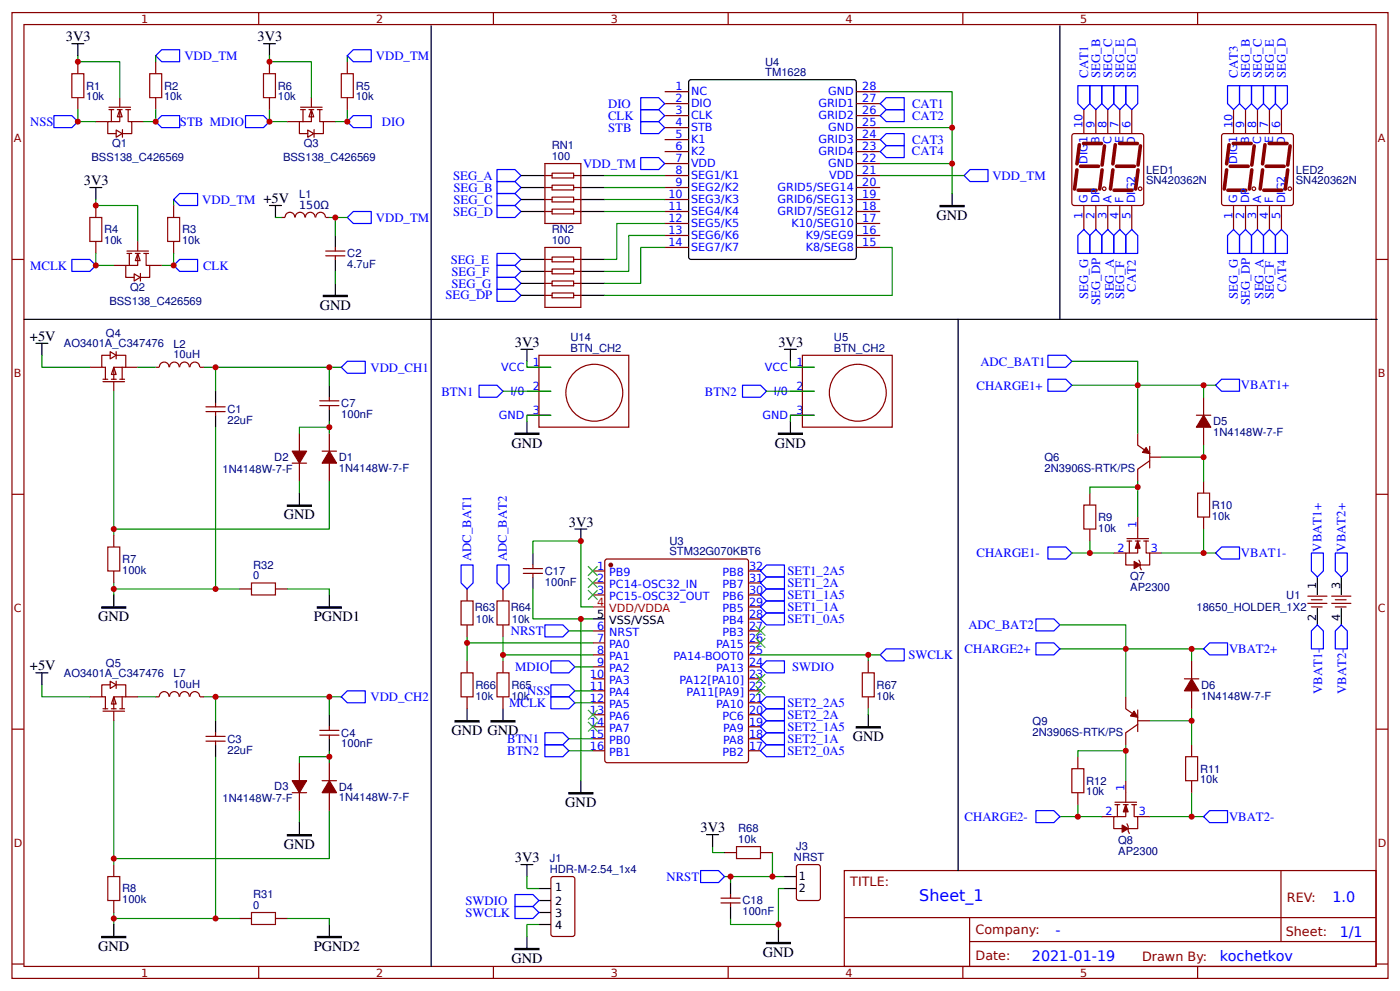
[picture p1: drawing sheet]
<svg xmlns="http://www.w3.org/2000/svg" width="309mm" height="219mm" viewBox="0 0 309 219" stroke-linecap="round" stroke-linejoin="round" font-family="sans-serif">
<g fill="none" stroke="#800" stroke-width=".26">
<path d="M2.6 2.8h304.1v213.2h-304.1zM5.3 5.4h298.7v208h-298.7zM57.1 2.8v2.6M109 2.8v2.6M160.9 2.8v2.6M212.7 2.8v2.6M264.6 2.8v2.6M120.4 36.1h7.9v13.2h-7.9zM120.4 38.8h1.6M122 38.2h4.7v1.1h-4.7zM126.7 38.8h1.6M146.8 20.2h5.3"/>
<path d="M146.8 22.9h5.3M146.8 25.5h5.3M146.8 28.2h5.3M146.8 30.8h5.3M146.8 33.5h5.3M146.8 36.1h5.3M146.8 38.8h5.3M189.2 20.2h5.3M189.2 22.9h5.3M189.2 25.5h5.3M189.2 28.2h5.3M189.2 30.8h5.3"/>
<path d="M189.2 33.5h5.3M189.2 36.1h5.3M189.2 38.8h5.3M236.9 29.8l.4-.3 15.1 .1 .3 .4-.1 15.1-.5 .3-15-.1-.3-.5zM239.4 24.2v5.3M242.1 24.2v5.3M244.7 24.2v5.3M247.4 24.2v5.3M250 24.2v5.3M269.9 29.8l.5-.3 15.1 .1 .3 .4-.1 15.1-.5 .3-15.1-.1-.2-.5zM272.5 24.2v5.3M275.2 24.2v5.3"/>
<path d="M277.8 24.2v5.3M280.5 24.2v5.3M283.1 24.2v5.3M2.6 57.3h2.7M62.2 48h.8M63 48a1.06 1.06 0 0 1 1.1-1.1 1.06 1.06 0 0 1 1 1.1M65.2 48a1.06 1.06 0 0 1 1.1-1.1 1.06 1.06 0 0 1 1.1 1.1M67.5 48a1.06 1.06 0 0 1 1-1.1 1.06 1.06 0 0 1 1.1 1.1M69.8 48a1.06 1.06 0 0 1 1-1.1 1.06 1.06 0 0 1 1.1 1.1M72 48h.8M72 56.5h4.2M72 55.4h4.2"/>
<path d="M74.1 54.6v.8M74.1 56.5v.8M120.4 57.3h1.6M120.4 41.4h1.6M120.4 44.1h1.6M120.4 46.7h1.6M120.4 54.6h7.9v13.3h-7.9zM120.4 59.9h1.6M122 46.2h4.7v1h-4.7zM122 43.5h4.7v1.1h-4.7zM122 40.9h4.7v1h-4.7zM122 59.4h4.7v1.1h-4.7z"/>
<path d="M122 56.8h4.7v1h-4.7zM126.7 57.3h1.6M126.7 41.4h1.6M126.7 44.1h1.6M126.7 46.7h1.6M126.7 59.9h1.6M146.8 41.4h5.3M146.8 44.1h5.3M146.8 46.7h5.3M146.8 49.3h5.3M146.8 52h5.3M146.8 54.6h5.3"/>
<path d="M189.2 41.4h5.3M189.2 44.1h5.3M189.2 46.7h5.3M189.2 49.3h5.3M189.2 52h5.3M189.2 54.6h5.3M239.4 45.4v5.3M242.1 45.4v5.3M244.7 45.4v5.3M247.4 45.4v5.3M250 45.4v5.3M272.5 45.4v5.3"/>
<path d="M275.2 45.4v5.3M277.8 45.4v5.3M280.5 45.4v5.3M283.1 45.4v5.3M304 57.3h2.7M120.4 65.2h1.6M120.4 62.6h1.6M122 64.7h4.7v1h-4.7zM122 62h4.7v1.1h-4.7zM126.7 65.2h1.6M126.7 62.6h1.6M2.6 109.1h2.7"/>
<path d="M304 109.1h2.7M2.6 161h2.7M304 161h2.7M186.5 192.2h117.5v21.2h-117.5zM283 192.2v15.7M2.6 212.9h2.7M57.1 213.4v2.6M109 213.4v2.6M160.9 213.4v2.6M186.6 202.6h117.3M212.7 213.4v2.6M214.2 207.9h89.7"/>
<path d="M214.2 202.6v10.6M264.6 213.4v2.6M304 212.9h2.7"/>
<circle cx="243.9" cy="41.7" r=".4"/>
<circle cx="251.9" cy="41.7" r=".4"/>
<circle cx="277" cy="41.7" r=".4"/>
<circle cx="285" cy="41.7" r=".4"/>
</g>
<g fill="none" stroke="#000" stroke-width=".26">
<path d="M95.2 5.7v64.8M152.4 17.7l36.2-.1 .5 .3 .1 38.9-.3 .4-36.2 .1-.5-.3-.1-38.9zM234.2 5.7v64.8M115.1 38.8h5.3M128.3 38.8h5.3M74.1 52v2.6M74.1 57.3v2.6M115.1 46.7h5.3M115.1 44.1h5.3M115.1 41.4h5.3M115.1 59.9h5.3M115.1 57.3h5.3"/>
<path d="M128.3 46.7h5.3M128.3 44.1h5.3M128.3 41.4h5.3M128.3 59.9h5.3M128.3 57.3h5.3M210.3 42.7v2.7M5.3 70.5h299M74.1 62.6v2.6M115.1 65.2h5.3M115.1 62.6h5.3M128.3 65.2h5.3M128.3 62.6h5.3"/>
</g>
<g fill="none" stroke="#800" stroke-width=".79">
<path d="M237.9 37.5l-.5 4.2M238.5 31.9l-.6 4.3M238.7 36.7h4M239.4 31.7h4M243.5 37.5l-.5 4.2M244 32.2l-.5 4.2M245.9 37.5l-.6 4.2M246.4 31.9l-.5 4.3M246.7 36.7h3.9M247.3 31.7h4M251.4 37.5l-.5 4.2M251.9 32.2l-.5 4.2"/>
<path d="M271 37.5l-.5 4.2M271.5 31.9l-.5 4.3M271.8 36.7h4M272.5 31.7h3.9M276.6 37.5l-.6 4.2M277.1 32.2l-.5 4.2M278.9 37.5l-.5 4.2M279.5 31.9l-.6 4.3M279.7 36.7h4M280.4 31.7h4M284.5 37.5l-.5 4.2M285 32.2l-.5 4.2"/>
<path d="M238.2 42h4M246.1 42h4M271.3 42h3.9M279.2 42h4"/>
</g>
<g fill="none" stroke="#00f" stroke-width=".26">
<path d="M238.1 18.9h2.7v4l-1.4 1.3-1.3-1.3zM240.8 18.9h2.6v4l-1.3 1.3-1.3-1.3zM243.4 18.9h2.7v4l-1.4 1.3-1.3-1.3zM246.1 18.9h2.6v4l-1.3 1.3-1.3-1.3zM248.7 18.9h2.7v4l-1.4 1.3-1.3-1.3zM271.2 18.9h2.6v4l-1.3 1.3-1.3-1.3zM273.8 18.9h2.7v4l-1.3 1.3-1.4-1.3zM276.5 18.9h2.6v4l-1.3 1.3-1.3-1.3zM279.1 18.9h2.7v4l-1.3 1.3-1.4-1.3zM281.8 18.9h2.6v4l-1.3 1.3-1.3-1.3zM34.4 26.9l1.3-1.4h4v2.7h-4zM109.8 37.4h4l1.3 1.4-1.3 1.3h-4z"/>
<path d="M141.6 34.8h3.9l1.3 1.3-1.3 1.3h-3.9zM141.6 21.6h3.9l1.3 1.3-1.3 1.3h-3.9zM141.6 24.2h3.9l1.3 1.3-1.3 1.4h-3.9zM141.6 26.9h3.9l1.3 1.3-1.3 1.3h-3.9zM194.5 22.9l1.3-1.3h4v2.6h-4zM194.5 25.5l1.3-1.3h4v2.7h-4zM194.5 30.8l1.3-1.3h4v2.6h-4zM194.5 33.5l1.3-1.4h4v2.7h-4zM213 38.8l1.3-1.4h4v2.7h-4zM76.7 48l1.4-1.3h3.9v2.6h-3.9zM109.8 42.7h4l1.3 1.4-1.3 1.3h-4zM109.8 56h4l1.3 1.3-1.3 1.3h-4z"/>
<path d="M109.8 45.4h4l1.3 1.3-1.3 1.3h-4zM109.8 58.6h4l1.3 1.3-1.3 1.4h-4zM109.8 40.1h4l1.3 1.3-1.3 1.3h-4zM239.4 50.7l1.4 1.3v4h-2.7v-4zM242.1 50.7l1.3 1.3v4h-2.6v-4zM244.7 50.7l1.4 1.3v4h-2.7v-4zM247.4 50.7l1.3 1.3v4h-2.6v-4zM250 50.7l1.4 1.3v4h-2.7v-4zM272.5 50.7l1.3 1.3v4h-2.6v-4zM275.2 50.7l1.3 1.3v4h-2.7v-4zM276.5 52l1.3-1.3 1.3 1.3v4h-2.6zM280.5 50.7l1.3 1.3v4h-2.7v-4z"/>
<path d="M283.1 50.7l1.3 1.3v4h-2.6v-4zM109.8 63.9h4l1.3 1.3-1.3 1.3h-4zM109.8 61.3h4l1.3 1.3-1.3 1.3h-4z"/>
</g>
<path d="M207.7 45.4h5.3v.2h-5.3zM71.4 65.2h5.3v.3h-5.3z" fill="#000" stroke="#000" stroke-width=".26"/>
<g fill="none" stroke="#080" stroke-width=".26">
<path d="M133.6 38.8h13.2M194.5 36.1h15.8v6.6M194.5 20.2h15.8v15.9M194.5 38.8h18.5M72.8 48h3.9M74.1 59.9v2.7M133.6 41.4h13.2M133.6 44.1h13.2M133.6 46.7h13.2M146.8 49.3h-10.5v8h-2.7M146.8 52h-7.9v7.9h-5.3M146.8 54.6h-5.2v8h-8"/>
<path d="M194.5 54.6h2.6v10.6h-63.5"/>
</g>
<path d="M26.5 24.2l.5 1.6h-1.1z" fill="#fefefe" stroke="#800" stroke-width=".26"/>
<g fill="none" stroke="#800" stroke-width=".26">
<path d="M17.2 13.6v2.7M34.4 13.6v2.7M17.2 21.6v2.6M21.2 26.9h2.6M24.1 23.7h4.7M24.1 24.2h1M24.6 24.2v2.7M25.7 28.7l1.3 .8-1.3 .8zM25.9 24.2h1.1M26.5 24.2v2.7h-2.7v2.6h1.9M26.5 21.6v2.1M27.1 28.6v1.7"/>
<path d="M27.8 24.2h1M28.3 24.2v2.7h.8v2.6h-2.1M29.1 26.9h2.6M34.4 21.6v2.6M21.2 45.4v2.6M21.2 53.3v2.7M38.4 45.4v2.6M38.4 53.3v2.7"/>
</g>
<path d="M15.9 16.3h2.6v5.3h-2.6zM33.1 16.3h2.6v5.3h-2.6zM19.8 48h2.7v5.3h-2.7zM37 48h2.7v5.3h-2.7z" fill="none" stroke="#a00000" stroke-width=".26"/>
<path d="M15.9 9.7h2.6M17.2 9.7v2.6M19.8 41.4h2.7M21.2 41.4v2.7M59.5 45.4h2.7M60.9 45.4v2.6" fill="none" stroke="#000" stroke-width=".26"/>
<path d="M17.2 12.3v1.3h9.3v8M34.4 12.3v1.3M17.2 24.2v2.7h4M34.4 24.2v2.7h-2.7M21.2 44.1v1.3h9.2v7.9M21.2 56v2.6h3.9M38.4 56v2.6h-2.7M38.4 44.1v1.3M60.9 48h1.3" fill="none" stroke="#080" stroke-width=".26"/>
<path d="M34.4 12.3l1.3-1.3h4v2.6h-4zM38.4 44.1l1.3-1.4h4v2.7h-4z" fill="none" stroke="#00f" stroke-width=".26"/>
<path d="M30.4 56l.6 1.5h-1.1z" fill="#fefefe" stroke="#800" stroke-width=".26"/>
<g fill="none" stroke="#800" stroke-width=".26">
<path d="M59.5 13.6v2.7M76.7 13.6v2.7M59.5 21.6v2.6M76.7 21.6v2.6M25.1 58.6h2.7M28 55.4h4.8M28 56h1.1M28.6 56v2.6M29.9 56h1.1M30.4 56v2.6h-2.6v2.7h1.8M30.4 53.3v2.1M31.7 56h1.1"/>
<path d="M32.3 56v2.6h.8v2.7h-2.1M33.1 58.6h2.6M29.6 60.5l1.4 .8-1.4 .7zM31 60.4v1.7"/>
</g>
<path d="M76.7 12.3l1.4-1.3h3.9v2.6h-3.9zM11.9 25.5h4l1.3 1.4-1.3 1.3h-4zM54.2 25.5h4l1.3 1.4-1.3 1.3h-4zM15.9 57.3h3.9l1.4 1.3-1.4 1.3h-3.9zM38.4 58.6l1.3-1.3h4v2.6h-4z" fill="none" stroke="#00f" stroke-width=".26"/>
<path d="M58.2 9.7h2.7M59.5 9.7v2.6" fill="none" stroke="#000" stroke-width=".26"/>
<path d="M59.5 12.3v1.3h9.3v8M76.7 12.3v1.3M59.5 24.2v2.7h4M76.7 24.2v2.7h-2.6" fill="none" stroke="#080" stroke-width=".26"/>
<path d="M58.2 16.3h2.7v5.3h-2.7zM75.4 16.3h2.7v5.3h-2.7z" fill="none" stroke="#a00000" stroke-width=".26"/>
<path d="M68.8 24.2l.5 1.6h-1z" fill="#fefefe" stroke="#800" stroke-width=".26"/>
<path d="M63.5 26.9h2.6M66.4 23.7h4.8M66.4 24.2h1.1M66.9 24.2v2.7M68 28.7l1.3 .8-1.3 .8zM68.3 24.2h1M68.8 24.2v2.7h-2.7v2.6h1.9M68.8 21.6v2.1M69.4 28.6v1.7M70.1 24.2h1.1M70.6 24.2v2.7h.8v2.6h-2.1M71.4 26.9h2.7" fill="none" stroke="#800" stroke-width=".26"/>
<path d="M76.7 26.9l1.4-1.4h3.9v2.7h-3.9z" fill="none" stroke="#00f" stroke-width=".26"/>
<path d="M74.1 48v4" fill="none" stroke="#080" stroke-width=".26"/>
<path d="M25.1 81.1l.6 1.6h-1.1z" fill="#fefefe" stroke="#800" stroke-width=".26"/>
<g fill="none" stroke="#800" stroke-width=".26">
<path d="M24.3 77.7l1.4 .7-1.4 .8zM24.3 78.4h-1.8v2.7h.8v2.6M25.7 78.4h2.1v2.7M25.7 77.7v1.5M19.8 81.1h2.7M22.8 84.3h4.7M22.8 83.7h1M24.6 83.7h1.1M25.1 84.3v2.1M26.5 83.7h1M27 81.1v2.6M27.8 81.1h-2.7v2.6"/>
<path d="M27.8 81.1h2.6M66.1 95.6v4M70.6 88.5h4.3M70.6 89.6h4.3M71.2 99.6h3.1M72.8 87.7v.8M72.8 89.6v.8M72.8 95.6v4M25.1 118.1v2.7M64.6 102.3h3.1M66.1 102.3v3.9M72.8 102.3v3.9"/>
<path d="M25.1 126.1v2.6M64.6 175h3.1M66.1 168.4v4M66.1 175v4M70.6 161.3h4.3M70.6 162.3h4.3M71.2 172.4h3.1M72.8 160.5v.8M72.8 162.3v.8M72.8 168.4v4M72.8 175v4M25.1 190.9v2.6"/>
<path d="M25.1 198.8v2.7"/>
</g>
<path d="M7.9 75.8h2.7M9.3 75.8v2.6M72.8 85.1v2.6M72.8 90.4v2.6M66.1 108.9v2.6M25.1 131.4v2.6M7.9 148.6h2.7M9.3 148.6v2.6M72.8 157.8v2.7M72.8 163.1v2.7M66.1 181.6v2.7M25.1 204.1v2.7" fill="none" stroke="#000" stroke-width=".26"/>
<g fill="none" stroke="#080" stroke-width=".26">
<path d="M9.3 78.4v2.7h10.5M25.1 86.4v31.7M30.4 81.1h4M45 81.1h2.6v5.3M47.6 94.3v35.7h-22.5M47.6 81.1h25.2v4M66.1 95.6v-1.3h6.7v1.3M72.8 93v1.3M72.8 81.1h2.6M66.1 106.2v2.7M72.8 106.2v10.6h-47.7M25.1 128.7v2.7"/>
<path d="M9.3 151.2v2.7h10.5M25.1 159.1v31.8M30.4 153.9h4M45 153.9h2.6v5.2M47.6 153.9h25.2v3.9M72.8 153.9h2.6M47.6 167.1v35.7h-22.5M66.1 168.4v-1.3h6.7v1.3M66.1 179v2.6M72.8 179v10.6h-47.7M72.8 165.8v1.3M25.1 201.5v2.6"/>
</g>
<path d="M23.8 120.8h2.7v5.3h-2.7zM23.8 193.5h2.7v5.3h-2.7z" fill="none" stroke="#a00000" stroke-width=".26"/>
<g fill="#800" stroke="#800" stroke-width=".26">
<path d="M72.8 99.6l1.5 2.7h-3.1z"/>
<path d="M64.6 99.6h3.1l-1.6 2.7z"/>
<path d="M64.6 172.4h3.1l-1.6 2.6z"/>
<path d="M72.8 172.4l1.5 2.6h-3.1z"/>
</g>
<path d="M63.5 111.5h5.3v.3h-5.3zM22.5 134h5.3v.3h-5.3zM63.5 184.3h5.3v.2h-5.3zM22.5 206.8h5.3v.2h-5.3z" fill="#000" stroke="#000" stroke-width=".26"/>
<path d="M75.4 81.1l1.3-1.3h4v2.6h-4zM75.4 153.9l1.3-1.4h4v2.7h-4z" fill="none" stroke="#00f" stroke-width=".26"/>
<path d="M25.1 153.9l.6 1.5h-1.1z" fill="#fefefe" stroke="#800" stroke-width=".26"/>
<g fill="none" stroke="#800" stroke-width=".26">
<path d="M119.1 78.4h19.8v15.9h-19.8zM177.3 78.4h19.8v15.9h-19.8zM34.4 81.1h.8M35.2 81.1a1.06 1.06 0 0 1 1.1-1.2 1.06 1.06 0 0 1 1 1.2M37.5 81.1a1.06 1.06 0 0 1 1-1.2 1.06 1.06 0 0 1 1.1 1.2M39.7 81.1a1.06 1.06 0 0 1 1.1-1.2 1.06 1.06 0 0 1 1 1.2M42 81.1a1.06 1.06 0 0 1 1-1.2 1.06 1.06 0 0 1 1.1 1.2M44.2 81.1h.8M45.5 90.9h4.2M45.5 89.8h4.2M47.6 89v.8M47.6 90.9v.8"/>
<path d="M116.4 91.7h5.3M116.4 81.1h5.3M116.4 86.4h5.3M174.6 91.7h5.3M174.6 81.1h5.3M174.6 86.4h5.3M251.4 95.6v2.7l2.6 1.8M254 98.6v4.7M264.3 91.7h3.2M265.9 87.7v4M265.9 94.3v4M240.8 108.9v2.6"/>
<path d="M240.8 116.8v2.7M249 118.9h4.7M249 119.5h1M249.5 119.5v2.6M250.8 119.5h1.1M251.4 119.5v2.6h-2.7v2.7h1.9M251.4 114.2v4.7M252.7 119.5h1M253.2 119.5v2.6h.8v2.7h-2.1M254 100.9h2.6M254 101.7l-2.6 1.9v2.6M265.9 106.2v2.7"/>
<path d="M265.9 114.2v2.6M52.9 130h2.7M60.9 130h2.6M103.2 130v2.7M103.2 138v2.6M111.1 130v2.7M111.1 138v2.6M115.6 125.5h4.3M115.6 126.6h4.3M117.7 124.8v.7M117.7 126.6v.8M131 126.1h2.6"/>
<path d="M131 128.7h2.6M131 131.4h2.6M131 139.3h2.6M133.7 123.7l.4-.3h30.7l.5 .3 .1 44.2-.3 .4-31 .1-.4-.3zM165.4 134h2.6M165.4 126.1h2.6M165.4 128.7h2.6M165.4 131.4h2.6M165.4 139.3h2.6M165.4 136.7h2.6M246.1 122.1h2.6M251.6 123.7l.3 .5v1.1l.2 .5"/>
<path d="M254 122.1h2.6M288.9 131.6h4.3M288.9 133.2h4.3M289.7 132.4h2.4M289.7 134h2.4M294.2 131.6h4.2M294.2 133.2h4.2M295 132.4h2.4M295 134h2.4M19.8 153.9h2.7M22.8 157h4.7M22.8 156.5h1"/>
<path d="M24.3 150.4l1.4 .8-1.4 .8zM24.3 151.2h-1.8v2.7h.8v2.6M24.6 156.5h1.1M25.1 157v2.1M25.7 151.2h2.1v2.7M25.7 150.4v1.6M26.5 156.5h1M27 153.9v2.6M27.8 153.9h-2.7v2.6M27.8 153.9h2.6M34.4 153.9h.8M35.2 153.8a1.06 1.06 0 0 1 1.1-1.1 1.06 1.06 0 0 1 1 1.1"/>
<path d="M37.5 153.8a1.06 1.06 0 0 1 1-1.1 1.06 1.06 0 0 1 1.1 1.1M39.7 153.8a1.06 1.06 0 0 1 1.1-1.1 1.06 1.06 0 0 1 1 1.1M42 153.8a1.06 1.06 0 0 1 1-1.1 1.06 1.06 0 0 1 1.1 1.1M44.2 153.9h.8M103.2 145.9v2.7M103.2 153.9v2.6M111.1 145.9v2.7M111.1 153.9v2.6M131 149.9h2.6M131 141.9h2.6M131 144.6h2.6M131 147.2h2.6"/>
<path d="M131 152.5h2.6M131 155.2h2.6M131 157.8h2.6M165.4 149.9h2.6M165.4 141.9h2.6M165.4 144.6h2.6M165.4 147.2h2.6M165.4 152.5h2.6M165.4 155.2h2.6M165.4 157.8h2.6M191.8 145.9v2.7M191.8 153.9v2.6"/>
<path d="M248.7 153.9v2.6l2.7 1.9M251.4 156.8v4.7M251.4 159.9l-2.7 1.9v2.6M251.4 159.1h2.6M261.7 149.9h3.1M263.3 145.9v4M263.3 152.5v4M45.5 163.6h4.2M45.5 162.6h4.2M47.6 161.8v.8M47.6 163.6v.8M131 160.5h2.6"/>
<path d="M131 163.1h2.6M131 165.8h2.6M165.4 160.5h2.6M165.4 163.1h2.6M165.4 165.8h2.6M238.1 167.1v2.6M238.1 175v2.7M246.3 177.1h4.8M246.3 177.7h1.1M246.9 177.7v2.6M248.2 177.7h1M248.7 177.7v2.6h-2.6v2.7h1.8"/>
<path d="M248.7 172.4v4.7M250 177.7h1.1M250.6 177.7v2.6h.8v2.7h-2.2M263.3 164.4v2.7M263.3 172.4v2.6M122 193.6l4.5-.1 .4 .3 .1 12.4-.3 .5-4.5 .1-.4-.3-.1-12.4zM159.3 199.4h4.2M159.3 198.3h4.2M160.1 188.3h2.6M161.4 197.5v.8M161.4 199.4v.8M168 188.3h2.7"/>
<path d="M176.2 191l4.5-.1 .5 .3v7.1l-.2 .5h-4.5l-.5-.2-.1-7.2zM243.4 180.3h2.7M249 181.9l.2 .5v1.1l.3 .5M251.4 180.3h2.6M52.9 202.8h2.7M60.9 202.8h2.6"/>
<circle cx="131.3" cy="86.7" r="6.3"/>
<circle cx="189.5" cy="86.7" r="6.3"/>
</g>
<g fill="none" stroke="#000" stroke-width=".26">
<path d="M95.2 70.5v142.9M115.1 77.1h2.6M116.4 77.1v2.7M173.3 77.1h2.6M174.6 77.1v2.7M211.7 70.5v121.7M47.6 86.4v2.6M47.6 91.7v2.6M116.4 93v2.6M174.6 93v2.6M127 116.8h2.6M128.3 116.8v2.7"/>
<path d="M72.8 131.4v2.6M117.7 122.1v2.7M117.7 127.4v2.6M131 136.7h2.6M291 127.4v4M291 134.3v3.7M296.3 127.4v4M296.3 134.3v3.7M47.6 159.1v2.7M103.2 156.5v2.6M111.1 156.5v2.6M191.8 157.8v2.7"/>
<path d="M47.6 164.4v2.7M128.3 172.4v2.6M115.1 190.9h2.6M116.4 190.9v2.6M119.1 196.2h2.6M119.1 198.8h2.6M156.1 184.3h2.6M157.4 184.3v2.6M161.4 194.9v2.6M173.3 193.5h2.6M173.3 196.2h2.6M72.8 204.1v2.7"/>
<path d="M116.4 206.8v2.6M119.1 201.5h2.6M119.1 204.1h2.6M161.4 200.2v2.6M172 205.4v2.7"/>
</g>
<g fill="#800" stroke="#800" stroke-width=".26">
<path d="M253.2 98.8l.8 1.3-1.6-.2z"/>
<path d="M265.9 91.7l1.6 2.6h-3.2z"/>
<path d="M251.4 119.5l.5 1.5h-1.1z"/>
<path d="M250.6 124l1.3 .8-1.3 .7z"/>
<path d="M248.7 177.7l.5 1.6h-1z"/>
<path d="M247.9 182.2l1.3 .8-1.3 .8z"/>
<path d="M263.3 149.9l1.5 2.6h-3.1z"/>
<path d="M250.6 157l.8 1.4-1.6-.3z"/>
<circle cx="134.9" cy="124.8" r=".4"/>
</g>
<path d="M239.4 111.5h2.7v5.3h-2.7zM264.6 108.9h2.6v5.3h-2.6zM55.6 128.7h5.3v2.7h-5.3zM101.9 132.7h2.6v5.3h-2.6zM109.8 132.7h2.6v5.3h-2.6zM101.9 148.6h2.6v5.3h-2.6zM109.8 148.6h2.6v5.3h-2.6zM190.5 148.6h2.6v5.3h-2.6zM236.8 169.7h2.6v5.3h-2.6zM261.9 167.1h2.7v5.3h-2.7zM162.7 186.9h5.3v2.7h-5.3zM55.6 201.5h5.3v2.6h-5.3z" fill="none" stroke="#a00000" stroke-width=".26"/>
<g fill="none" stroke="#080" stroke-width=".26">
<path d="M194.5 28.2h15.8M116.4 79.8v1.3h5.3M174.6 79.8v1.3h5.3M236.8 79.8h14.6v5.3h-14.6M111.1 86.4h10.6M121.7 91.7h-5.3v1.3M169.3 86.4h10.6M179.9 91.7h-5.3v1.3M265.9 87.7v-2.6h-14.5v10.5M265.9 98.3v2.6M265.9 85.1h2.7M240.8 119.5v2.6h5.3"/>
<path d="M251.4 107.6h-10.6v1.3M251.4 106.2v8M256.6 100.9h9.3v5.3M265.9 116.8v5.3h-9.3M47.6 130h5.3M63.5 130h9.3v1.4M117.7 122.1v-2.6h10.6v14.5h2.7M117.7 130v6.7h10.6M125.7 139.3h5.3M131 136.7h-2.7v35.7M234.2 138h14.5v5.3h-14.5M236.8 122.1h4"/>
<path d="M265.9 122.1h2.7M103.2 140.6v5.3M103.2 141.9h27.8M111.1 140.6v5.3M111.1 144.6h19.9M127 152.5h4M127 147.2h4M127 155.2h4M168 144.6h26.5M191.8 144.6v1.3M191.8 156.5v1.3M254 159.1h9.3v5.3"/>
<path d="M263.3 145.9v-2.6h-14.6v10.6M263.3 143.3h2.6M263.3 156.5v2.6M125.7 163.1h5.3M125.7 165.8h5.3M238.1 177.7v2.6h5.3M248.7 165.8h-10.6v1.3M248.7 164.4v8M263.3 175v5.3h-9.3M116.4 193.5v2.7h2.7M157.4 186.9v1.4h2.7M161.4 193.5v1.4"/>
<path d="M170.7 188.3v5.2h-10.6M170.7 193.5h2.6M173.3 196.2h-1.3v9.2M234.2 180.3h3.9M263.3 180.3h2.6M47.6 202.8h5.3M63.5 202.8h9.3v1.3M119.1 204.1h-2.7v2.7M161.4 202.8v1.3h10.6"/>
</g>
<g fill="none" stroke="#00f" stroke-width=".26">
<path d="M231.5 78.4h4l1.3 1.4-1.3 1.3h-4zM105.8 85.1h4l1.3 1.3-1.3 1.3h-4zM164 85.1h4l1.3 1.3-1.3 1.3h-4zM231.5 83.7h4l1.3 1.4-1.3 1.3h-4zM268.6 85.1l1.3-1.4h3.9v2.7h-3.9zM101.9 124.8h2.6v3.9l-1.3 1.3-1.3-1.3zM109.8 124.8h2.6v3.9l-1.3 1.3-1.3-1.3zM120.4 138h4l1.3 1.3-1.3 1.3h-4zM168 126.1l1.3-1.3h4v2.6h-4zM168 128.7l1.3-1.3h4v2.6h-4zM168 131.4l1.3-1.4h4v2.7h-4zM168 134l1.3-1.3h4v2.6h-4z"/>
<path d="M168 136.7l1.3-1.4h4v2.7h-4zM228.9 136.7h3.9l1.4 1.3-1.4 1.3h-3.9zM231.5 120.8h4l1.3 1.3-1.3 1.3h-4zM268.6 122.1l1.3-1.3h3.9v2.6h-3.9zM289.7 122.1h2.7v4l-1.4 1.3-1.3-1.3zM291 138l1.4 1.3v4h-2.7v-4zM295 122.1h2.7v4l-1.4 1.3-1.3-1.3zM296.3 138l1.4 1.3v4h-2.7v-4zM121.7 151.2h4l1.3 1.3-1.3 1.4h-4zM121.7 153.9h4l1.3 1.3-1.3 1.3h-4zM121.7 145.9h4l1.3 1.3-1.3 1.4h-4zM168 147.2l1.3-1.3h4v2.7h-4z"/>
<path d="M168 157.8l1.3-1.3h4v2.6h-4zM168 155.2l1.3-1.3h4v2.6h-4zM194.5 144.6l1.3-1.3h4v2.6h-4zM228.9 141.9h3.9l1.4 1.4-1.4 1.3h-3.9zM267.2 141.9h4v2.7h-4l-1.3-1.3zM120.4 161.8h4l1.3 1.3-1.3 1.3h-4zM120.4 164.4h4l1.3 1.4-1.3 1.3h-4zM168 165.8l1.3-1.4h4v2.7h-4zM168 163.1l1.3-1.3h4v2.6h-4zM168 160.5l1.3-1.4h4v2.7h-4zM228.9 179h3.9l1.4 1.3-1.4 1.3h-3.9zM113.8 197.5h3.9l1.4 1.3-1.4 1.4h-3.9z"/>
<path d="M154.8 192.2h3.9l1.4 1.3-1.4 1.4h-3.9zM265.9 180.3l1.3-1.3h4v2.6h-4zM113.8 200.2h3.9l1.4 1.3-1.4 1.3h-3.9z"/>
</g>
<path d="M131 134h2.6" fill="none" stroke="#f00" stroke-width=".26"/>
<path d="M113.8 95.6h5.3v.3h-5.3zM172 95.6h5.3v.3h-5.3zM70.1 134h5.3v.3h-5.3zM100.5 159.1h5.3v.3h-5.3zM108.5 159.1h5.3v.3h-5.3zM125.7 175h5.3v.3h-5.3zM189.2 160.5h5.3v.2h-5.3zM70.1 206.8h5.3v.2h-5.3zM113.8 209.4h5.3v.3h-5.3zM169.3 208.1h5.3v.3h-5.3z" fill="#000" stroke="#000" stroke-width=".26"/>
<g fill="#000" stroke="#3c3" stroke-width=".26">
<path d="M129.9 130.3l2.1 2.1zM132 130.3l-2.1 2.1z"/>
<path d="M129.9 127.7l2.1 2.1zM132 127.7l-2.1 2.1z"/>
<path d="M129.9 125l2.1 2.1zM132 125l-2.1 2.1z"/>
<path d="M167 138.2l2.1 2.2zM169.1 138.2l-2.1 2.2z"/>
<path d="M129.9 159.4l2.1 2.1zM132 159.4l-2.1 2.1z"/>
<path d="M129.9 156.8l2.1 2.1zM132 156.8l-2.1 2.1z"/>
<path d="M167 151.5l2.1 2.1zM169.1 151.5l-2.1 2.1z"/>
<path d="M167 148.8l2.1 2.1zM167 150.9l2.1-2.1z"/>
<path d="M167 140.9l2.1 2.1zM167 143l2.1-2.1z"/>
</g>
<g fill="#c00">
<circle cx="210.3" cy="36.1" r=".66"/>
<circle cx="17.2" cy="13.6" r=".66"/>
<circle cx="34.4" cy="26.9" r=".66"/>
<circle cx="21.2" cy="45.4" r=".66"/>
<circle cx="38.4" cy="58.6" r=".66"/>
<circle cx="17.2" cy="26.9" r=".66"/>
<circle cx="21.2" cy="58.6" r=".66"/>
<circle cx="59.5" cy="13.6" r=".66"/>
<circle cx="76.7" cy="26.9" r=".66"/>
<circle cx="59.5" cy="26.9" r=".66"/>
<circle cx="74.1" cy="48" r=".66"/>
<circle cx="72.8" cy="94.3" r=".66"/>
<circle cx="25.1" cy="116.8" r=".66"/>
<circle cx="47.6" cy="81.1" r=".66"/>
<circle cx="25.1" cy="130" r=".66"/>
<circle cx="72.8" cy="81.1" r=".66"/>
<circle cx="72.8" cy="153.9" r=".66"/>
<circle cx="25.1" cy="202.8" r=".66"/>
<circle cx="47.6" cy="153.9" r=".66"/>
<circle cx="25.1" cy="189.6" r=".66"/>
<circle cx="72.8" cy="167.1" r=".66"/>
<circle cx="251.4" cy="107.6" r=".66"/>
<circle cx="265.9" cy="100.9" r=".66"/>
<circle cx="265.9" cy="122.1" r=".66"/>
<circle cx="265.9" cy="85.1" r=".66"/>
<circle cx="240.8" cy="122.1" r=".66"/>
<circle cx="251.4" cy="85.1" r=".66"/>
<circle cx="248.7" cy="143.3" r=".66"/>
<circle cx="238.1" cy="180.3" r=".66"/>
<circle cx="263.3" cy="143.3" r=".66"/>
<circle cx="263.3" cy="180.3" r=".66"/>
<circle cx="263.3" cy="159.1" r=".66"/>
<circle cx="248.7" cy="165.8" r=".66"/>
<circle cx="47.6" cy="202.8" r=".66"/>
<circle cx="47.6" cy="130" r=".66"/>
<circle cx="103.2" cy="141.9" r=".66"/>
<circle cx="111.1" cy="144.6" r=".66"/>
<circle cx="128.3" cy="136.7" r=".66"/>
<circle cx="128.3" cy="119.5" r=".66"/>
<circle cx="161.4" cy="193.5" r=".66"/>
<circle cx="172" cy="204.1" r=".66"/>
<circle cx="170.7" cy="193.5" r=".66"/>
<circle cx="191.8" cy="144.6" r=".66"/>
<circle cx="210.3" cy="28.2" r=".66"/>
</g>
<text font-size="3.5" fill="#00f" x="203.1" y="199">Sheet_1</text>
<g font-size="3.2">
<text x="14.6" y="9.1">3V3</text>
<text x="56.9" y="9.1">3V3</text>
<text x="18.5" y="40.9">3V3</text>
<text x="206.9" y="48.6">GND</text>
<text x="70.6" y="68.4">GND</text>
<text x="6.6" y="75.3">+5V</text>
<text x="113.8" y="76.6">3V3</text>
<text x="172" y="76.6">3V3</text>
<text x="113" y="98.8">GND</text>
<text x="171.2" y="98.8">GND</text>
<text x="62.7" y="114.7">GND</text>
<text x="125.7" y="116.3">3V3</text>
<text x="21.7" y="137.2">GND</text>
<text x="69.3" y="137.2">PGND1</text>
<text x="6.6" y="148">+5V</text>
<text x="99.7" y="162.3">GND GND</text>
<text x="188.4" y="163.6">GND</text>
<text x="124.9" y="178.2">GND</text>
<text x="154.8" y="183.8">3V3</text>
<text x="62.7" y="187.5">GND</text>
<text x="113.8" y="190.4">3V3</text>
<text x="21.7" y="209.9">GND</text>
<text x="69.3" y="209.9">PGND2</text>
<text x="113" y="212.6">GND</text>
<text x="168.5" y="211.3">GND</text>
</g>
<g font-size="3.2" fill="#00f">
<text x="294.4" y="199.2">1.0</text>
<text x="233.2" y="206.3">-</text>
<text x="296" y="206.9">1/1</text>
<text x="228" y="212.2">2021-01-19</text>
<text x="269.5" y="212.1">kochetkov</text>
</g>
<g font-size="2.8" fill="#00f">
<text x="40.7" y="13.3">VDD_TM</text>
<text x="83.1" y="13.3">VDD_TM</text>
<text x="240.4" y="17.2" transform="rotate(-90 240.4 17.2)">CAT1</text>
<text x="243" y="17.2" transform="rotate(-90 243 17.2)">SEG_B</text>
<text x="245.7" y="17.2" transform="rotate(-90 245.7 17.2)">SEG_C</text>
<text x="248.3" y="17.2" transform="rotate(-90 248.3 17.2)">SEG_E</text>
<text x="251" y="17.2" transform="rotate(-90 251 17.2)">SEG_D</text>
<text x="273.5" y="17.2" transform="rotate(-90 273.5 17.2)">CAT3</text>
<text x="276.1" y="17.2" transform="rotate(-90 276.1 17.2)">SEG_B</text>
<text x="278.8" y="17.2" transform="rotate(-90 278.8 17.2)">SEG_C</text>
<text x="281.4" y="17.2" transform="rotate(-90 281.4 17.2)">SEG_E</text>
<text x="284" y="17.2" transform="rotate(-90 284 17.2)">SEG_D</text>
<text x="134.4" y="23.8">DIO</text>
<text x="201.5" y="23.8">CAT1</text>
<text x="6.7" y="27.8">NSS</text>
<text x="39.7" y="27.8">STB MDIO</text>
<text x="84.4" y="27.8">DIO</text>
<text x="134.4" y="26.5">CLK</text>
<text x="134.4" y="29.1">STB</text>
<text x="201.5" y="26.4">CAT2</text>
<text x="201.5" y="34.3">CAT4</text>
<text x="201.5" y="31.8">CAT3</text>
<text x="100.1" y="39.7">SEG_A</text>
<text x="128.8" y="37.1">VDD_TM</text>
<text x="219.3" y="39.7">VDD_TM</text>
<text x="44.7" y="45.1">VDD_TM +5V</text>
<text x="100.1" y="47.6">SEG_D</text>
<text x="100.2" y="45">SEG_C</text>
<text x="100.2" y="42.3">SEG_B</text>
<text x="83.1" y="49">VDD_TM</text>
<text x="6.7" y="59.5">MCLK</text>
<text x="44.9" y="59.5">CLK</text>
<text x="99.6" y="58.3">SEG_E</text>
<text x="99.8" y="60.9">SEG_F</text>
<text x="99.8" y="63.5">SEG_G</text>
<text x="246.1" y="65.9" transform="rotate(-90 246.1 65.9)">SEG_A</text>
<text x="251" y="64.4" transform="rotate(-90 251 64.4)">CAT2</text>
<text x="279.1" y="65.9" transform="rotate(-90 279.1 65.9)">SEG_A</text>
<text x="284.1" y="64.4" transform="rotate(-90 284.1 64.4)">CAT4</text>
<text x="98.4" y="66.1">SEG_DP</text>
<text x="240.4" y="66" transform="rotate(-90 240.4 66)">SEG_G</text>
<text x="243" y="67.3" transform="rotate(-90 243 67.3)">SEG_DP</text>
<text x="248.3" y="66" transform="rotate(-90 248.3 66)">SEG_F</text>
<text x="273.5" y="66" transform="rotate(-90 273.5 66)">SEG_G</text>
<text x="276.1" y="67.3" transform="rotate(-90 276.1 67.3)">SEG_DP</text>
<text x="281.4" y="66" transform="rotate(-90 281.4 66)">SEG_F</text>
<text x="81.9" y="82.1">VDD_CH1</text>
<text x="216.6" y="80.8">ADC_BAT1</text>
<text x="97.5" y="87.4">BTN1</text>
<text x="155.7" y="87.4">BTN2</text>
<text x="215.8" y="86">CHARGE1+</text>
<text x="274.2" y="86">VBAT1+</text>
<text x="104.1" y="123.9" transform="rotate(-90 104.1 123.9)">ADC_BAT1</text>
<text x="112" y="123.9" transform="rotate(-90 112 123.9)">ADC_BAT2</text>
<text x="215.8" y="123.1">CHARGE1-</text>
<text x="274.2" y="123">VBAT1-</text>
<text x="292" y="121.8" transform="rotate(-90 292 121.8)">VBAT1+</text>
<text x="297.3" y="121.8" transform="rotate(-90 297.3 121.8)">VBAT2+</text>
<text x="174" y="127.1">SET1_2A5</text>
<text x="174" y="129.7">SET1_2A</text>
<text x="174" y="132.3">SET1_1A5</text>
<text x="174" y="135">SET1_1A</text>
<text x="174" y="137.6">SET1_0A5</text>
<text x="112.9" y="140.2">NRST</text>
<text x="213.9" y="139">ADC_BAT2</text>
<text x="113.8" y="148.2">MDIO</text>
<text x="175" y="148.2">SWDIO</text>
<text x="200.7" y="145.5">SWCLK</text>
<text x="213.1" y="144.3">CHARGE2+</text>
<text x="271.5" y="144.2">VBAT2+</text>
<text x="81.9" y="154.8">VDD_CH2</text>
<text x="116.5" y="153.5">NSS</text>
<text x="292.1" y="153.2" transform="rotate(-90 292.1 153.2)">VBAT1-</text>
<text x="297.4" y="153.2" transform="rotate(-90 297.4 153.2)">VBAT2-</text>
<text x="112.5" y="156.1">MCLK</text>
<text x="174" y="158.8">SET2_2A</text>
<text x="174" y="161.5">SET2_1A5</text>
<text x="174" y="156.2">SET2_2A5</text>
<text x="112.1" y="164.1">BTN1</text>
<text x="112.1" y="166.7">BTN2</text>
<text x="174" y="166.7">SET2_0A5</text>
<text x="174" y="164.1">SET2_1A</text>
<text x="213.1" y="181.3">CHARGE2-</text>
<text x="271.5" y="181.2">VBAT2-</text>
<text x="147.3" y="194.5">NRST</text>
<text x="102.8" y="199.8">SWDIO</text>
<text x="102.8" y="202.5">SWCLK</text>
</g>
<g font-size="2.8" fill="#800">
<text x="187.9" y="195.7">TITLE:</text>
<text x="284.3" y="199.2">REV:</text>
<text x="215.5" y="206.3">Company:</text>
<text x="284.1" y="206.8">Sheet:</text>
<text x="215.5" y="212.1">Date:</text>
<text x="252.3" y="212.1">Drawn By:</text>
</g>
<g font-size="2.5" fill="#800">
<text x="31.2" y="5">1</text>
<text x="83.1" y="5">2</text>
<text x="134.9" y="5">3</text>
<text x="186.8" y="5">4</text>
<text x="238.7" y="5">5</text>
<text x="3" y="31.4">A</text>
<text x="304.4" y="31.4">A</text>
<text x="3" y="83.2">B</text>
<text x="304.4" y="83.2">B</text>
<text x="3" y="135.1">C</text>
<text x="304.4" y="135.1">C</text>
<text x="3" y="186.9">D</text>
<text x="304.4" y="186.9">D</text>
<text x="31.2" y="215.6">1</text>
<text x="83.1" y="215.6">2</text>
<text x="134.9" y="215.6">3</text>
<text x="186.8" y="215.6">4</text>
<text x="238.7" y="215.6">5</text>
</g>
<g font-size="2.5" fill="#000080">
<text x="169.1" y="16.7">TM1628</text>
<text x="169.1" y="14.5">U4</text>
<text x="19" y="22.2">10k</text>
<text x="19" y="19.8">R1</text>
<text x="36.2" y="22.2">10k</text>
<text x="36.2" y="19.8">R2</text>
<text x="61.4" y="22.2">10k</text>
<text x="61.4" y="19.8">R6</text>
<text x="78.6" y="22.2">10k</text>
<text x="78.6" y="19.8">R5</text>
<text x="20.2" y="35.6">BSS138_C426569</text>
<text x="24.8" y="32.6">Q1</text>
<text x="62.5" y="35.6">BSS138_C426569</text>
<text x="67.1" y="32.6">Q3</text>
<text x="121.9" y="35.3">100</text>
<text x="121.9" y="32.9">RN1</text>
<text x="253.2" y="40.5">SN420362N</text>
<text x="253.2" y="38.3">LED1</text>
<text x="286.3" y="40.5">SN420362N</text>
<text x="286.3" y="38.3">LED2</text>
<text x="66.1" y="46.1">150Ω</text>
<text x="66.1" y="43.7">L1</text>
<text x="23" y="53.9">10k</text>
<text x="23" y="51.5">R4</text>
<text x="40.2" y="53.9">10k</text>
<text x="40.2" y="51.5">R3</text>
<text x="121.9" y="53.8">100</text>
<text x="121.9" y="51.4">RN2</text>
<text x="76.7" y="59.2">4.7uF</text>
<text x="76.7" y="56.8">C2</text>
<text x="28.8" y="64.3">Q2</text>
<text x="24.2" y="67.3">BSS138_C426569</text>
<text x="14.1" y="76.6">AO3401A_C347476</text>
<text x="23.4" y="74.4">Q4</text>
<text x="38.3" y="76.8">L2</text>
<text x="126" y="77.7">BTN_CH2</text>
<text x="126" y="75.3">U14</text>
<text x="184.2" y="77.7">BTN_CH2</text>
<text x="184.2" y="75.3">U5</text>
<text x="38.3" y="79.2">10uH</text>
<text x="75.4" y="89.9">C7</text>
<text x="50.3" y="93.6">22uF</text>
<text x="50.3" y="91.2">C1</text>
<text x="75.4" y="92.3">100nF</text>
<text x="268" y="93.9">D5</text>
<text x="60.6" y="101.8">D2</text>
<text x="74.9" y="101.8">D1</text>
<text x="230.8" y="101.8">Q6</text>
<text x="268" y="96.3">1N4148W-7-F</text>
<text x="49.2" y="104.4">1N4148W-7-F</text>
<text x="74.9" y="104.2">1N4148W-7-F</text>
<text x="230.8" y="104.2">2N3906S-RTK/PS</text>
<text x="267.8" y="112.4">R10</text>
<text x="242.6" y="117.4">10k</text>
<text x="242.6" y="115">R9</text>
<text x="267.8" y="114.8">10k</text>
<text x="27" y="124.3">R7</text>
<text x="55.9" y="125.5">R32</text>
<text x="147.9" y="122.6">STM32G070KBT6</text>
<text x="147.9" y="120.3">U3</text>
<text x="27" y="126.7">100k</text>
<text x="55.9" y="127.9">0</text>
<text x="120.4" y="129.3">100nF</text>
<text x="120.4" y="127">C17</text>
<text x="249.7" y="130.5">AP2300</text>
<text x="249.7" y="128.1">Q7</text>
<text x="104.9" y="134.8">R63</text>
<text x="105.2" y="137.5">10k</text>
<text x="112.8" y="134.8">R64</text>
<text x="113.1" y="137.5">10k</text>
<text x="264.3" y="134.9">18650_HOLDER_1X2</text>
<text x="284.2" y="132.2">U1</text>
<text x="14.1" y="149.4">AO3401A_C347476</text>
<text x="23.4" y="147.2">Q5</text>
<text x="38.3" y="149.6">L7</text>
<text x="38.3" y="151.9">10uH</text>
<text x="105" y="154.5">10k</text>
<text x="105" y="152.1">R66</text>
<text x="113" y="154.5">10k</text>
<text x="113" y="152.1">R65</text>
<text x="193.7" y="154.5">10k</text>
<text x="193.7" y="152">R67</text>
<text x="265.4" y="154.5">1N4148W-7-F</text>
<text x="265.4" y="152.1">D6</text>
<text x="228.1" y="160">Q9</text>
<text x="50.3" y="166.4">22uF</text>
<text x="50.3" y="164">C3</text>
<text x="75.4" y="165">100nF</text>
<text x="75.4" y="162.7">C4</text>
<text x="228.1" y="162.4">2N3906S-RTK/PS</text>
<text x="240" y="173.2">R12</text>
<text x="265.1" y="173">10k</text>
<text x="265.1" y="170.6">R11</text>
<text x="49.2" y="177.2">1N4148W-7-F</text>
<text x="60.6" y="174.5">D3</text>
<text x="74.9" y="176.9">1N4148W-7-F</text>
<text x="74.9" y="174.6">D4</text>
<text x="240" y="175.6">10k</text>
<text x="163.1" y="183.7">R68</text>
<text x="121.5" y="190.4">J1</text>
<text x="163.1" y="186.1">10k</text>
<text x="175.4" y="190.1">NRST</text>
<text x="175.9" y="187.8">J3</text>
<text x="247.1" y="188.7">AP2300</text>
<text x="247.1" y="186.3">Q8</text>
<text x="27" y="197">R8</text>
<text x="121.5" y="192.7">HDR-M-2.54_1x4</text>
<text x="27" y="199.4">100k</text>
<text x="55.9" y="200.7">0</text>
<text x="55.9" y="198.3">R31</text>
<text x="164" y="202.1">100nF</text>
<text x="164" y="199.7">C18</text>
</g>
<g font-size="2.5" fill="#00f">
<text x="149.2" y="20">1</text>
<text x="149.2" y="22.6">2</text>
<text x="152.7" y="21">NC</text>
<text x="152.7" y="23.7">DIO</text>
<text x="180.8" y="23.7">GRID1</text>
<text x="183" y="21">GND</text>
<text x="190.5" y="22.6">27</text>
<text x="190.5" y="20">28</text>
<text x="149.2" y="25.3">3</text>
<text x="149.2" y="27.9">4</text>
<text x="152.7" y="26.3">CLK</text>
<text x="152.7" y="29">STB</text>
<text x="180.8" y="26.3">GRID2</text>
<text x="183" y="29">GND</text>
<text x="190.5" y="27.9">25</text>
<text x="190.5" y="25.3">26</text>
<text x="239.2" y="28.2" transform="rotate(-90 239.2 28.2)">10</text>
<text x="241.8" y="28.2" transform="rotate(-90 241.8 28.2)">9</text>
<text x="244.5" y="28.2" transform="rotate(-90 244.5 28.2)">8</text>
<text x="247.1" y="28.2" transform="rotate(-90 247.1 28.2)">7</text>
<text x="249.8" y="28.2" transform="rotate(-90 249.8 28.2)">6</text>
<text x="272.3" y="28.2" transform="rotate(-90 272.3 28.2)">10</text>
<text x="274.9" y="28.2" transform="rotate(-90 274.9 28.2)">9</text>
<text x="277.5" y="28.2" transform="rotate(-90 277.5 28.2)">8</text>
<text x="280.2" y="28.2" transform="rotate(-90 280.2 28.2)">7</text>
<text x="282.8" y="28.2" transform="rotate(-90 282.8 28.2)">6</text>
<text x="149.2" y="30.6">5</text>
<text x="149.2" y="33.2">6</text>
<text x="149.2" y="35.9">7</text>
<text x="152.7" y="31.6">K1</text>
<text x="152.7" y="34.3">K2</text>
<text x="180.8" y="34.3">GRID4</text>
<text x="180.8" y="31.6">GRID3</text>
<text x="190.5" y="35.9">22</text>
<text x="190.5" y="33.2">23</text>
<text x="190.5" y="30.6">24</text>
<text x="242.9" y="31.7" transform="rotate(-90 242.9 31.7)">B</text>
<text x="245.5" y="31.8" transform="rotate(-90 245.5 31.8)">C</text>
<text x="248.2" y="31.6" transform="rotate(-90 248.2 31.6)">E</text>
<text x="250.8" y="31.9" transform="rotate(-90 250.8 31.9)">D</text>
<text x="276" y="31.7" transform="rotate(-90 276 31.7)">B</text>
<text x="278.6" y="31.8" transform="rotate(-90 278.6 31.8)">C</text>
<text x="281.3" y="31.6" transform="rotate(-90 281.3 31.6)">E</text>
<text x="283.9" y="31.9" transform="rotate(-90 283.9 31.9)">D</text>
<text x="149.2" y="38.5">8</text>
<text x="149.2" y="41.1">9</text>
<text x="152.7" y="36.9">VDD</text>
<text x="152.7" y="39.6">SEG1/K1</text>
<text x="183" y="36.9">GND</text>
<text x="183.2" y="39.6">VDD</text>
<text x="190.5" y="41.1">20</text>
<text x="190.5" y="38.5">21</text>
<text x="240.2" y="36.1" transform="rotate(-90 240.2 36.1)">DIG1</text>
<text x="273.3" y="36.1" transform="rotate(-90 273.3 36.1)">DIG1</text>
<text x="147.7" y="43.8">10</text>
<text x="147.7" y="46.4">11</text>
<text x="152.7" y="42.2">SEG2/K2</text>
<text x="152.7" y="44.8">SEG3/K3</text>
<text x="152.7" y="47.5">SEG4/K4</text>
<text x="171.8" y="47.5">GRID7/SEG12</text>
<text x="171.8" y="44.8">GRID6/SEG13</text>
<text x="171.8" y="42.2">GRID5/SEG14</text>
<text x="190.5" y="46.4">18</text>
<text x="190.5" y="43.8">19</text>
<text x="240.2" y="44.8" transform="rotate(-90 240.2 44.8)">G</text>
<text x="242.9" y="44.8" transform="rotate(-90 242.9 44.8)">DP</text>
<text x="245.5" y="44.8" transform="rotate(-90 245.5 44.8)">A</text>
<text x="248.2" y="44.8" transform="rotate(-90 248.2 44.8)">F</text>
<text x="250.8" y="44.8" transform="rotate(-90 250.8 44.8)">DIG2</text>
<text x="273.3" y="44.8" transform="rotate(-90 273.3 44.8)">G</text>
<text x="276" y="44.8" transform="rotate(-90 276 44.8)">DP</text>
<text x="278.6" y="44.8" transform="rotate(-90 278.6 44.8)">A</text>
<text x="281.3" y="44.8" transform="rotate(-90 281.3 44.8)">F</text>
<text x="283.9" y="44.8" transform="rotate(-90 283.9 44.8)">DIG2</text>
<text x="147.7" y="49.1">12</text>
<text x="147.7" y="51.7">13</text>
<text x="152.7" y="50.1">SEG5/K5</text>
<text x="152.7" y="52.8">SEG6/K6</text>
<text x="174.9" y="50.1">K10/SEG10</text>
<text x="178" y="52.8">K9/SEG9</text>
<text x="190.5" y="51.7">16</text>
<text x="190.5" y="49.1">17</text>
<text x="239.2" y="48.3" transform="rotate(-90 239.2 48.3)">1</text>
<text x="241.8" y="48.3" transform="rotate(-90 241.8 48.3)">2</text>
<text x="244.5" y="48.3" transform="rotate(-90 244.5 48.3)">3</text>
<text x="247.1" y="48.3" transform="rotate(-90 247.1 48.3)">4</text>
<text x="249.8" y="48.3" transform="rotate(-90 249.8 48.3)">5</text>
<text x="272.3" y="48.3" transform="rotate(-90 272.3 48.3)">1</text>
<text x="274.9" y="48.3" transform="rotate(-90 274.9 48.3)">2</text>
<text x="277.5" y="48.3" transform="rotate(-90 277.5 48.3)">3</text>
<text x="280.2" y="48.3" transform="rotate(-90 280.2 48.3)">4</text>
<text x="282.8" y="48.3" transform="rotate(-90 282.8 48.3)">5</text>
<text x="147.7" y="54.4">14</text>
<text x="152.7" y="55.4">SEG7/K7</text>
<text x="178" y="55.4">K8/SEG8</text>
<text x="190.5" y="54.4">15</text>
<text x="110.7" y="81.9">VCC</text>
<text x="117.7" y="80.8">1</text>
<text x="169" y="81.9">VCC</text>
<text x="175.9" y="80.8">1</text>
<text x="112.8" y="87.2">I/0</text>
<text x="117.7" y="86.1">2</text>
<text x="171" y="87.2">I/0</text>
<text x="175.9" y="86.1">2</text>
<text x="110.2" y="92.5">GND</text>
<text x="117.7" y="91.4">3</text>
<text x="168.4" y="92.5">GND</text>
<text x="175.9" y="91.4">3</text>
<text x="251.1" y="116.5" transform="rotate(-90 251.1 116.5)">1</text>
<text x="131.9" y="125.8">1</text>
<text x="165.5" y="125.8">32</text>
<text x="246.9" y="121.8">2</text>
<text x="254.3" y="121.8">3</text>
<text x="131.9" y="128.5">2</text>
<text x="131.9" y="131.1">3</text>
<text x="134.6" y="127.1">PB9</text>
<text x="134.6" y="129.8">PC14-OSC32_IN</text>
<text x="159.6" y="129.8">PB7</text>
<text x="159.6" y="127.1">PB8</text>
<text x="165.5" y="131.1">30</text>
<text x="165.5" y="128.5">31</text>
<text x="134.6" y="132.4">PC15-OSC32_OUT</text>
<text x="159.6" y="137.7">PB4</text>
<text x="159.6" y="135.1">PB5</text>
<text x="159.6" y="132.4">PB6</text>
<text x="165.5" y="136.4">28</text>
<text x="165.5" y="133.7">29</text>
<text x="131.9" y="139">6</text>
<text x="131.9" y="141.7">7</text>
<text x="134.6" y="140.4">NRST</text>
<text x="134.6" y="143">PA0</text>
<text x="158.2" y="143">PA15</text>
<text x="159.6" y="140.4">PB3</text>
<text x="165.5" y="141.7">26</text>
<text x="165.5" y="139">27</text>
<text x="130.3" y="149.6">10</text>
<text x="131.9" y="144.3">8</text>
<text x="131.9" y="147">9</text>
<text x="134.6" y="145.7">PA1</text>
<text x="134.6" y="148.3">PA2</text>
<text x="148.8" y="145.7">PA14-BOOT0</text>
<text x="158.2" y="148.3">PA13</text>
<text x="165.5" y="147">24</text>
<text x="165.5" y="144.3">25</text>
<text x="165.5" y="149.6">23</text>
<text x="130.3" y="152.3">11</text>
<text x="130.3" y="154.9">12</text>
<text x="134.6" y="150.9">PA3</text>
<text x="134.6" y="153.6">PA4</text>
<text x="150.1" y="150.9">PA12[PA10]</text>
<text x="151.7" y="153.6">PA11[PA9]</text>
<text x="165.5" y="154.9">21</text>
<text x="165.5" y="152.3">22</text>
<text x="130.3" y="157.6">13</text>
<text x="130.3" y="160.2">14</text>
<text x="134.6" y="156.2">PA5</text>
<text x="134.6" y="158.9">PA6</text>
<text x="134.6" y="161.5">PA7</text>
<text x="158.2" y="156.2">PA10</text>
<text x="159.6" y="158.9">PC6</text>
<text x="159.8" y="161.5">PA9</text>
<text x="165.5" y="160.2">19</text>
<text x="165.5" y="157.6">20</text>
<text x="130.3" y="162.9">15</text>
<text x="130.3" y="165.5">16</text>
<text x="134.6" y="164.2">PB0</text>
<text x="134.6" y="166.8">PB1</text>
<text x="159.6" y="166.8">PB2</text>
<text x="159.8" y="164.2">PA8</text>
<text x="165.5" y="162.9">18</text>
<text x="165.5" y="165.5">17</text>
<text x="248.4" y="174.8" transform="rotate(-90 248.4 174.8)">1</text>
<text x="244.2" y="180">2</text>
<text x="251.6" y="180">3</text>
</g>
<g font-size="2.5">
<text x="290.8" y="130" transform="rotate(-90 290.8 130)">1</text>
<text x="296.1" y="130" transform="rotate(-90 296.1 130)">3</text>
<text x="131.9" y="136.4">5</text>
<text x="134.6" y="137.7">VSS/VSSA</text>
<text x="290.8" y="137.2" transform="rotate(-90 290.8 137.2)">2</text>
<text x="296.1" y="137.2" transform="rotate(-90 296.1 137.2)">4</text>
<text x="122.7" y="196.7">1</text>
<text x="176.5" y="194.3">1</text>
<text x="176.5" y="197">2</text>
<text x="122.7" y="199.9">2</text>
<text x="122.7" y="202.5">3</text>
<text x="122.7" y="205.2">4</text>
</g>
<g font-size="2.5" fill="#f00">
<text x="131.9" y="133.7">4</text>
<text x="134.6" y="135.1">VDD/VDDA</text>
</g>
</svg>
